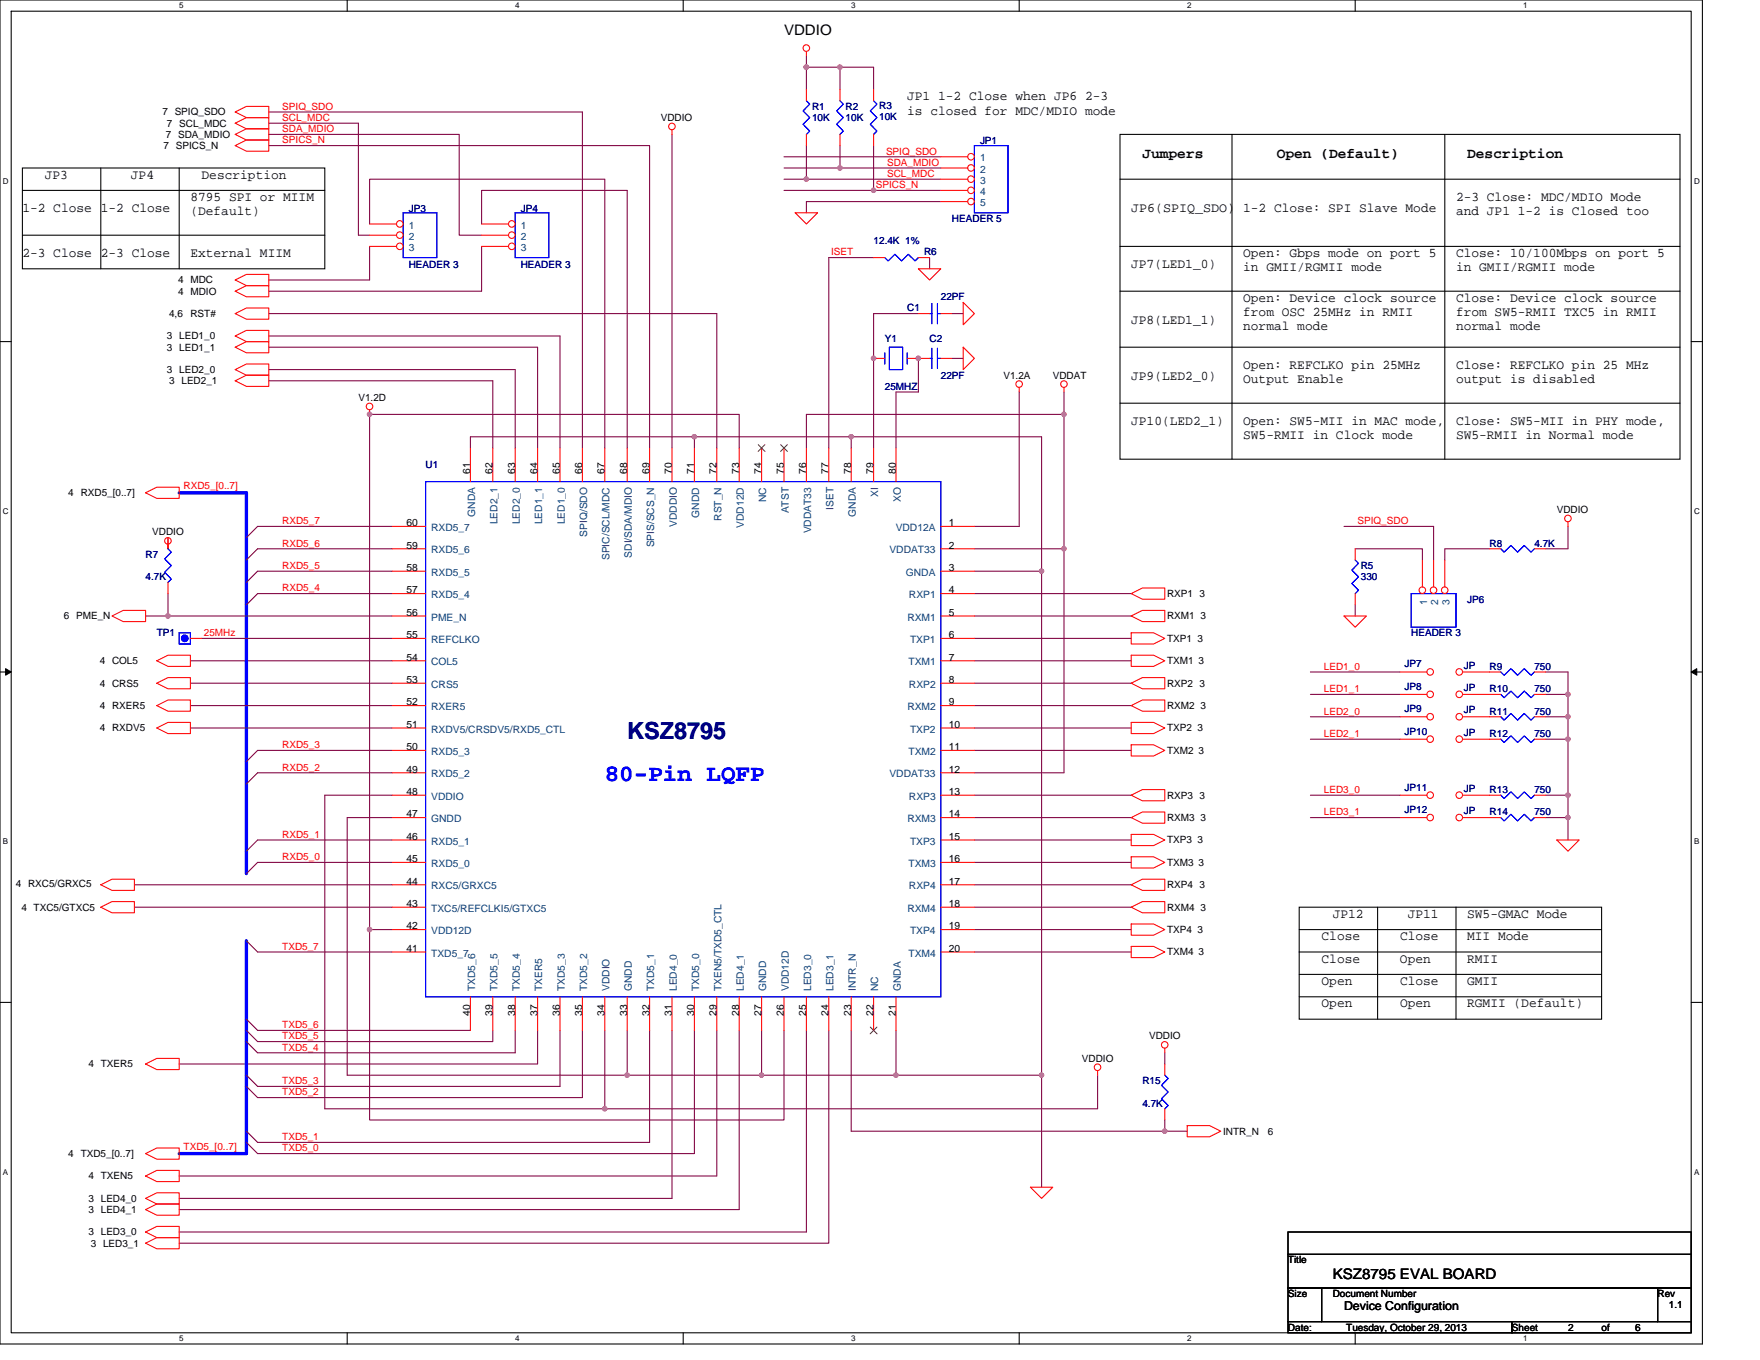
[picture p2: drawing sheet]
<svg xmlns="http://www.w3.org/2000/svg" width="279mm" height="216mm" viewBox="0 0 279 216" stroke-linecap="round" stroke-linejoin="round" font-family="sans-serif">
<path d="M0 0h270.3v213.4h-270.3zM1.8 1.8h266.7v209.8h-266.7z" fill="none" stroke="#000" stroke-width=".17"/>
<g fill="#fff">
<path d="M28.4 .2h.7v1.4h-.7z"/>
<path d="M28.4 211.8h.7v1.4h-.7z"/>
</g>
<path d="M55.1 0v1.8M55.1 211.6v1.8" fill="none" stroke="#000" stroke-width=".17"/>
<g fill="#fff">
<path d="M81.8 .2h.7v1.4h-.7z"/>
<path d="M81.8 211.8h.7v1.4h-.7z"/>
</g>
<path d="M108.5 0v1.8M108.5 211.6v1.8" fill="none" stroke="#000" stroke-width=".17"/>
<g fill="#fff">
<path d="M135.1 .2h.7v1.4h-.7z"/>
<path d="M135.1 211.8h.7v1.4h-.7z"/>
</g>
<path d="M161.8 0v1.8M161.8 211.6v1.8" fill="none" stroke="#000" stroke-width=".17"/>
<g fill="#fff">
<path d="M188.5 .2h.7v1.4h-.7z"/>
<path d="M188.5 211.8h.7v1.4h-.7z"/>
</g>
<path d="M215.1 0v1.8M215.1 211.6v1.8" fill="none" stroke="#000" stroke-width=".17"/>
<g fill="#fff">
<path d="M241.8 .2h.7v1.4h-.7z"/>
<path d="M241.8 211.8h.7v1.4h-.7z"/>
<path d="M.4 28h1v1.4h-1z"/>
<path d="M268.9 28h.9v1.4h-.9z"/>
<path d="M.4 80.5h1v1.4h-1z"/>
<path d="M268.9 80.5h.9v1.4h-.9z"/>
</g>
<path d="M0 54.2h1.8M268.5 54.2h1.8" fill="none" stroke="#000" stroke-width=".17"/>
<g fill="#fff">
<path d="M.4 132.9h.9v1.4h-.9z"/>
<path d="M268.9 132.9h.9v1.4h-.9z"/>
</g>
<path d="M0 106.7h1.8M268.5 106.7h1.8" fill="none" stroke="#000" stroke-width=".17"/>
<path d="M.9 106.2l.9 .5-.9 .5zM268.5 106.7l.9-.5v1z" fill="#000" stroke="#000" stroke-width=".16"/>
<g fill="#fff">
<path d="M.4 185.4h.9v1.4h-.9z"/>
<path d="M268.9 185.4h.9v1.4h-.9z"/>
</g>
<g fill="none" stroke="#000" stroke-width=".17">
<path d="M3.6 37.3h48M3.6 26.7h48v16h-48zM3.6 30.2h48M16 26.7v16M28.4 26.7v16M177.8 21.3h88.9v51.6h-88.9zM177.8 28.4h88.9M177.8 39.1h88.9M195.6 21.3v51.6M229.4 21.3v51.6M177.8 46.2h88.9M177.8 55.1h88.9"/>
<path d="M177.8 64h88.9M0 159.1h1.8M206.2 144h48.1v17.8h-48.1zM206.2 147.6h48.1M206.2 151.1h48.1M206.2 154.7h48.1M206.2 158.2h48.1M218.7 144v17.8M231.1 144v17.8M268.5 159.1h1.8M204.5 195.6h64v3.5h-64zM204.5 199.1h64v5.4h-64z"/>
<path d="M204.5 204.5h5.3v5.3h-5.3zM204.5 209.8h35.5v1.8h-35.5zM209.8 204.5h53.3v5.3h-53.3zM240 209.8h28.5v1.8h-28.5zM263.1 204.5h5.4v5.3h-5.4z"/>
</g>
<g fill="none" stroke="#800040" stroke-width=".17">
<path d="M42.7 17.8h49.8v53.3M42.7 19.6h14.2v17.7h1.8M128 10.7h5.3M128 8.9v1.8M128 10.7v3.5M133.3 10.7h5.4v3.5M133.3 10.7v3.5M42.7 21.3h30.2v16h3.6M42.7 23.1h60.4v48M58.7 35.6v-7.2h37.3v42.7M58.7 39.1v5.3h-16M76.5 39.1v7.1h-33.8"/>
<path d="M76.5 35.6v-5.4h23.1v40.9M106.7 21.3v49.8M124.5 24.9h24.9M124.5 30.2h14.2M124.5 26.7h8.8M124.5 28.4h3.5M128 28.4h21.4M128 23.1v5.3M133.3 26.7h16.1M133.3 23.1v3.6M138.7 23.1v7.1h10.7M149.4 32h-21.4v1.8"/>
<path d="M42.7 49.8h71.1v21.3M42.7 58.7h39.1v12.4M42.7 55.1h42.6v16M42.7 53.3h46.2v17.8M138.7 40.9h-7.1v30.2M145.8 49.8h-7.1v21.3M145.8 56.9v5.3h-3.6v8.9M147.6 40.9v1.8M151.1 56.9h1.8M151.1 49.8h1.8M42.7 60.5h35.5v10.6M110.2 69.3h24.9"/>
<path d="M110.2 71.1v-1.8h-35.5v1.8M117.3 71.1v-5.3h-58.6v81.8h3.5M135.1 71.1v-1.8h30.3v21.4M161.8 62.2v21.4h-7.1M168.9 65.8h-40.9v5.3M168.9 65.8v21.3h-14.2M168.9 62.2v3.6M26.7 85.3v1.8M26.7 94.2v3.6h-3.6M26.7 97.8h35.5M62.2 83.6h-21.3l-1.8 1.7M62.2 87.1h-21.3l-1.8 1.8"/>
<path d="M62.2 90.7h-21.3l-1.8 1.8M62.2 94.2h-21.3l-1.8 1.8M154.7 90.7h10.7M154.7 94.2h24.9M154.7 97.8h24.9M165.4 90.7v80M168.9 87.1v35.6h-14.2M213.4 83.6h14.2v5.3M215.1 96v1.8M215.1 87.1h10.7v1.8M236.5 87.1h-7.1v1.8M248.9 83.6v3.5h-3.5"/>
<path d="M30.2 108.5h32M30.2 104.9h32M30.2 112h32M30.2 115.6h32M32 101.3h30.2M62.2 119.1h-21.3l-1.8 1.8M154.7 108.5h24.9M154.7 112h24.9M154.7 115.6h24.9M154.7 119.1h24.9M154.7 101.3h24.9M154.7 104.9h24.9"/>
<path d="M208 106.7h14.2M208 110.2h14.2M208 113.8h14.2M208 117.3h14.2M245.4 106.7h3.5v3.5M245.4 110.2h3.5M245.4 113.8h3.5M245.4 117.3h3.5M248.9 110.2v3.6M248.9 113.8v3.5M248.9 117.3v12.5M62.2 122.7h-21.3l-1.8 1.8"/>
<path d="M62.2 126.2h-10.6v49.8h44.4M62.2 129.8h-7.1v40.9h44.5M62.2 136.9h-21.3l-1.8 1.8M62.2 133.3h-21.3l-1.8 1.8M154.7 126.2h24.9M154.7 129.8h24.9M154.7 133.3h24.9M154.7 136.9h24.9M208 126.2h14.2M208 129.8h14.2M245.4 126.2h3.5M245.4 129.8h3.5"/>
<path d="M248.9 129.8v3.5M21.3 140.5h40.9M21.3 144h40.9M39.1 149.4l1.8 1.7h21.3M58.7 147.6v30.2h65.8v-14.2M154.7 140.5h24.9M154.7 144h24.9M154.7 147.6h24.9M154.7 151.1h24.9M39.1 163.6l1.8 1.8h37.3v-1.8M39.1 161.8l1.8 1.8h33.8M81.8 163.6v3.5h-40.9l-1.8-1.7"/>
<path d="M85.3 163.6v5.3h-56.9M88.9 163.6v8.9h-48l-1.8-1.8M92.5 163.6v10.6h-51.6l-1.8-1.7M96 163.6v12.4h78.2v-5.3M99.6 163.6v7.1M103.1 163.6v17.8h-62.2l-1.8-1.8M106.7 163.6v26.6h-78.3M110.2 163.6v19.5h-69.3l-1.8-1.7M113.8 163.6v23.1h-85.4M117.3 163.6v28.4h-88.9M120.9 163.6v7.1h-21.3M128 163.6v32h-99.6"/>
<path d="M131.6 163.6v33.8h-103.2M135.1 163.6v16h49.8M142.2 163.6v7.1h-21.3M142.2 170.7h23.2M165.4 170.7v17.8M184.9 167.1v1.8M184.9 177.8v1.8M184.9 179.6h3.6"/>
</g>
<g fill="#f0f" stroke="#f0f" stroke-width=".17">
<circle cx="142.2" cy="170.7" r=".35"/>
<circle cx="168.9" cy="87.1" r=".35"/>
<circle cx="165.3" cy="170.7" r=".35"/>
<circle cx="165.3" cy="90.7" r=".35"/>
<circle cx="138.7" cy="56.9" r=".35"/>
<circle cx="145.8" cy="56.9" r=".35"/>
<circle cx="248.9" cy="110.2" r=".35"/>
<circle cx="184.9" cy="179.6" r=".35"/>
<circle cx="26.7" cy="97.8" r=".35"/>
<circle cx="96" cy="176" r=".35"/>
<circle cx="168.9" cy="65.8" r=".35"/>
<circle cx="58.7" cy="147.6" r=".35"/>
<circle cx="58.7" cy="65.8" r=".35"/>
<circle cx="120.9" cy="170.7" r=".35"/>
<circle cx="99.6" cy="170.7" r=".35"/>
<circle cx="135.1" cy="69.3" r=".35"/>
<circle cx="110.2" cy="69.3" r=".35"/>
<circle cx="248.9" cy="113.8" r=".35"/>
<circle cx="248.9" cy="129.8" r=".35"/>
<circle cx="248.9" cy="117.3" r=".35"/>
<circle cx="248.9" cy="126.2" r=".35"/>
<circle cx="128" cy="28.4" r=".35"/>
<circle cx="138.7" cy="30.2" r=".35"/>
<circle cx="133.3" cy="10.7" r=".35"/>
<circle cx="128" cy="10.7" r=".35"/>
<circle cx="133.3" cy="26.7" r=".35"/>
</g>
<path d="M28.4 78.2h10.7v60.5M39.1 149.4v33.7h-10.7" fill="none" stroke="#00f" stroke-width=".53"/>
<g fill="none" stroke="#f00" stroke-width=".17">
<path d="M37.3 19.6l1.8-.9h3.6v1.7h-3.6zM37.3 17.8l1.8-.9h3.6v1.8h-3.6zM128 8.2v.7M37.3 21.3l1.8-.9h3.6v1.8h-3.6zM37.3 23.1l1.8-.9h3.6v1.8h-3.6zM106.7 20.6v.7M126.2 33.8h3.6l-1.8 1.8zM37.3 46.2l1.8-.9h3.6v1.8h-3.6zM37.3 44.4l1.8-.8h3.6v1.7h-3.6zM37.3 49.8l1.8-.9h3.6v1.8h-3.6zM37.3 55.1l1.8-.9h3.6v1.8h-3.6zM37.3 53.3l1.8-.8h3.6v1.7h-3.6z"/>
<path d="M37.3 58.7l1.8-.9h3.6v1.8h-3.6zM145.8 42.7h3.6l-1.8 1.7zM145.8 56.9h1.8M149.4 56.9h1.7M152.9 48l1.8 1.8-1.8 1.8zM152.9 55.1l1.8 1.8-1.8 1.8zM23.1 78.2l1.8-.9h3.5v1.8h-3.5zM37.3 60.5l1.8-.9h3.6v1.7h-3.6zM58.7 65.1v.7M161.8 61.5v.7M168.9 61.5v.7M17.8 97.8l1.8-.9h3.5v1.8h-3.5z"/>
<path d="M26.7 86.4v.7M179.6 94.2l1.8-.9h3.5v1.8h-3.5zM179.6 97.8l1.8-.9h3.5v1.8h-3.5zM213.4 97.8h3.5l-1.8 1.8zM215.1 87.1v1.8M215.1 94.2v1.8M248.9 82.8v.8M24.9 112l1.8-.9h3.5v1.8h-3.5zM24.9 115.6l1.8-.9h3.5v1.8h-3.5zM24.9 104.9l1.8-.9h3.5v1.8h-3.5zM24.9 108.5l1.8-.9h3.5v1.7h-3.5zM179.6 100.5h3.5l1.8 .8-1.8 .9h-3.5z"/>
<path d="M179.6 104h3.5l1.8 .9-1.8 .9h-3.5zM179.6 114.7h3.5l1.8 .9-1.8 .9h-3.5zM179.6 118.2h3.5l1.8 .9-1.8 .9h-3.5zM179.6 108.5l1.8-.9h3.5v1.7h-3.5zM179.6 112l1.8-.9h3.5v1.8h-3.5zM236.5 110.2h1.8M236.5 106.7h1.8M243.6 110.2h1.8M243.6 106.7h1.8M179.6 136h3.5l1.8 .9-1.8 .9h-3.5zM179.6 132.5h3.5l1.8 .9-1.8 .8h-3.5zM179.6 126.2l1.8-.9h3.5v1.8h-3.5z"/>
<path d="M179.6 129.8l1.8-.9h3.5v1.8h-3.5zM247.1 133.3h3.6l-1.8 1.8zM16 144l1.8-.9h3.5v1.8h-3.5zM16 140.5l1.8-.9h3.5v1.8h-3.5zM179.6 146.7h3.5l1.8 .9-1.8 .9h-3.5zM179.6 150.2h3.5l1.8 .9-1.8 .9h-3.5zM179.6 140.5l1.8-.9h3.5v1.8h-3.5zM179.6 144l1.8-.9h3.5v1.8h-3.5zM23.1 168.9l1.8-.9h3.5v1.8h-3.5zM174.2 170v.7M184.9 166.4v.7M188.5 178.7h3.5l1.8 .9-1.8 .9h-3.5z"/>
<path d="M23.1 183.1l1.8-.9h3.5v1.8h-3.5zM23.1 197.4l1.8-.9h3.5v1.7h-3.5zM23.1 190.2l1.8-.8h3.5v1.7h-3.5zM23.1 192l1.8-.9h3.5v1.8h-3.5zM23.1 186.7l1.8-.9h3.5v1.8h-3.5zM23.1 195.6l1.8-.9h3.5v1.8h-3.5zM163.6 188.5h3.5l-1.7 1.7z"/>
<circle cx="128" cy="7.6" r=".52"/>
<circle cx="106.7" cy="20.1" r=".52"/>
<circle cx="58.7" cy="64.5" r=".52"/>
<circle cx="161.8" cy="61" r=".52"/>
<circle cx="168.9" cy="61" r=".52"/>
<circle cx="26.7" cy="85.9" r=".52"/>
<circle cx="248.9" cy="82.3" r=".52"/>
<circle cx="174.2" cy="169.4" r=".52"/>
<circle cx="184.9" cy="165.9" r=".52"/>
</g>
<path d="M147.6 56.9h.3M147.9 55.3v3.2M148.8 55.3v3.2M148.8 56.9h.6M215.1 88.9l.6 .5-1.1 1.1 1.1 1.1-1.1 1 1.1 1.1-.6 .5M224 94.2h7.1v5.4h-7.1zM238.3 110.2l.5 .6 1.1-1.1 1 1.1 1.1-1.1 1.1 1.1 .5-.6M238.3 106.7l.5 .5 1.1-1 1 1 1.1-1 1.1 1 .5-.5" fill="none" stroke="#00f" stroke-width=".17"/>
<circle cx="225.8" cy="93.7" r=".52" fill="#fff" stroke="#f00" stroke-width=".17"/>
<path d="M225.8 88.9v4.3" fill="none" stroke="#f00" stroke-width=".17"/>
<circle cx="227.6" cy="93.7" r=".52" fill="#fff" stroke="#f00" stroke-width=".17"/>
<path d="M227.6 88.9v4.3" fill="none" stroke="#f00" stroke-width=".17"/>
<circle cx="229.3" cy="93.7" r=".52" fill="#fff" stroke="#f00" stroke-width=".17"/>
<path d="M229.4 88.9v4.3" fill="none" stroke="#f00" stroke-width=".17"/>
<circle cx="231.7" cy="129.8" r=".52" fill="#fff" stroke="#f00" stroke-width=".17"/>
<path d="M232.2 129.8h4.3" fill="none" stroke="#f00" stroke-width=".17"/>
<circle cx="227" cy="129.8" r=".52" fill="#fff" stroke="#f00" stroke-width=".17"/>
<path d="M222.2 129.8h4.3" fill="none" stroke="#f00" stroke-width=".17"/>
<path d="M64 33.8h5.3v7.1h-5.3z" fill="none" stroke="#00f" stroke-width=".17"/>
<circle cx="63.5" cy="35.5" r=".52" fill="#fff" stroke="#f00" stroke-width=".17"/>
<path d="M58.7 35.6h4.2" fill="none" stroke="#f00" stroke-width=".17"/>
<circle cx="63.5" cy="37.3" r=".52" fill="#fff" stroke="#f00" stroke-width=".17"/>
<path d="M58.7 37.3h4.2" fill="none" stroke="#f00" stroke-width=".17"/>
<circle cx="63.5" cy="39.1" r=".52" fill="#fff" stroke="#f00" stroke-width=".17"/>
<path d="M58.7 39.1h4.2" fill="none" stroke="#f00" stroke-width=".17"/>
<path d="M81.8 33.8h5.3v7.1h-5.3z" fill="none" stroke="#00f" stroke-width=".17"/>
<circle cx="81.2" cy="35.5" r=".52" fill="#fff" stroke="#f00" stroke-width=".17"/>
<path d="M76.5 35.6h4.2" fill="none" stroke="#f00" stroke-width=".17"/>
<circle cx="81.2" cy="37.3" r=".52" fill="#fff" stroke="#f00" stroke-width=".17"/>
<path d="M76.5 37.3h4.2" fill="none" stroke="#f00" stroke-width=".17"/>
<circle cx="81.2" cy="39.1" r=".52" fill="#fff" stroke="#f00" stroke-width=".17"/>
<path d="M128 14.2v1.8M76.5 39.1h4.2M128 21.3v1.8M236.5 117.3h1.8M243.6 117.3h1.8" fill="none" stroke="#f00" stroke-width=".17"/>
<path d="M128 16l.5 .5-1 1.1 1 1.1-1 1 1 1.1-.5 .5M238.3 117.3l.5 .6 1.1-1.1 1 1.1 1.1-1.1 1.1 1.1 .5-.6" fill="none" stroke="#00f" stroke-width=".17"/>
<circle cx="231.7" cy="117.3" r=".52" fill="#fff" stroke="#f00" stroke-width=".17"/>
<path d="M232.2 117.3h4.3" fill="none" stroke="#f00" stroke-width=".17"/>
<circle cx="227" cy="117.3" r=".52" fill="#fff" stroke="#f00" stroke-width=".17"/>
<path d="M138.7 56.9h1.8M144 56.9h1.8M145.8 49.8h1.8M149.4 49.8h1.7M30.2 101.3h1.8M222.2 117.3h4.3M236.5 129.8h1.8M243.6 129.8h1.8" fill="none" stroke="#f00" stroke-width=".17"/>
<path d="M154.7 23.1h5.3v10.7h-5.3zM140.5 56v1.8M141.2 55.1h2.1v3.6h-2.1zM144 56v1.8M147.6 49.8h.3M147.9 48.2v3.2M148.8 48.2v3.2M148.8 49.8h.6M28.4 100.5h1.8v1.7h-1.8zM238.3 129.8l.5 .5 1.1-1 1 1 1.1-1 1.1 1 .5-.5" fill="none" stroke="#00f" stroke-width=".17"/>
<circle cx="29.3" cy="101.3" r=".52" fill="#00f" stroke="#00f" stroke-width=".17"/>
<circle cx="154.1" cy="24.9" r=".52" fill="#fff" stroke="#f00" stroke-width=".17"/>
<path d="M149.4 24.9h4.2" fill="none" stroke="#f00" stroke-width=".17"/>
<circle cx="154.1" cy="26.7" r=".52" fill="#fff" stroke="#f00" stroke-width=".17"/>
<path d="M149.4 26.7h4.2" fill="none" stroke="#f00" stroke-width=".17"/>
<circle cx="154.1" cy="28.4" r=".52" fill="#fff" stroke="#f00" stroke-width=".17"/>
<path d="M149.4 28.4h4.2" fill="none" stroke="#f00" stroke-width=".17"/>
<circle cx="154.1" cy="30.2" r=".52" fill="#fff" stroke="#f00" stroke-width=".17"/>
<path d="M149.4 30.2h4.2" fill="none" stroke="#f00" stroke-width=".17"/>
<circle cx="154.1" cy="32" r=".52" fill="#fff" stroke="#f00" stroke-width=".17"/>
<path d="M149.4 32h4.2M138.7 40.9h1.8M145.8 40.9h1.8" fill="none" stroke="#f00" stroke-width=".17"/>
<path d="M140.5 40.9l.5 .5 1.1-1 1 1 1.1-1 1.1 1 .5-.5" fill="none" stroke="#00f" stroke-width=".17"/>
<circle cx="231.7" cy="110.2" r=".52" fill="#fff" stroke="#f00" stroke-width=".17"/>
<path d="M232.2 110.2h4.3" fill="none" stroke="#f00" stroke-width=".17"/>
<circle cx="227" cy="110.2" r=".52" fill="#fff" stroke="#f00" stroke-width=".17"/>
<path d="M26.7 85.3v1.8M26.7 92.5v1.7M222.2 110.2h4.3" fill="none" stroke="#f00" stroke-width=".17"/>
<path d="M26.7 87.1l.5 .6-1.1 1 1.1 1.1-1.1 1 1.1 1.1-.5 .6" fill="none" stroke="#00f" stroke-width=".17"/>
<circle cx="231.7" cy="113.8" r=".52" fill="#fff" stroke="#f00" stroke-width=".17"/>
<path d="M232.2 113.8h4.3" fill="none" stroke="#f00" stroke-width=".17"/>
<circle cx="227" cy="113.8" r=".52" fill="#fff" stroke="#f00" stroke-width=".17"/>
<path d="M133.3 14.2v1.8M133.3 21.3v1.8M222.2 113.8h4.3M184.9 168.9v1.8M184.9 176v1.8" fill="none" stroke="#f00" stroke-width=".17"/>
<path d="M133.3 16l.6 .5-1.1 1.1 1.1 1.1-1.1 1 1.1 1.1-.6 .5M184.9 170.7l.5 .5-1 1.1 1 1.1-1 1 1 1.1-.5 .5" fill="none" stroke="#00f" stroke-width=".17"/>
<circle cx="231.7" cy="126.2" r=".52" fill="#fff" stroke="#f00" stroke-width=".17"/>
<path d="M232.2 126.2h4.3" fill="none" stroke="#f00" stroke-width=".17"/>
<circle cx="227" cy="126.2" r=".52" fill="#fff" stroke="#f00" stroke-width=".17"/>
<g fill="none" stroke="#f00" stroke-width=".17">
<path d="M138.7 14.2v1.8M138.7 21.3v1.8M74.7 71.1v5.4M78.2 71.1v5.4M81.8 71.1v5.4M85.3 71.1v5.4M88.9 71.1v5.4M92.5 71.1v5.4M96 71.1v5.4M99.6 71.1v5.4M103.1 71.1v5.4M106.7 71.1v5.4"/>
<path d="M110.2 71.1v5.4M113.8 71.1v5.4M117.3 71.1v5.4M120.9 71.1v5.4M124.5 71.1v5.4M128 71.1v5.4M131.6 71.1v5.4M135.1 71.1v5.4M138.7 71.1v5.4M142.2 71.1v5.4M62.2 83.6h5.4M62.2 87.1h5.4"/>
<path d="M62.2 90.7h5.4M62.2 94.2h5.4M62.2 97.8h5.4M149.4 83.6h5.3M149.4 87.1h5.3M149.4 90.7h5.3M149.4 94.2h5.3M149.4 97.8h5.3M236.5 87.1h1.8M243.6 87.1h1.8M62.2 101.3h5.4M62.2 104.9h5.4"/>
<path d="M62.2 108.5h5.4M62.2 112h5.4M62.2 115.6h5.4M62.2 119.1h5.4M149.4 101.3h5.3M149.4 104.9h5.3M149.4 108.5h5.3M149.4 112h5.3M149.4 115.6h5.3M149.4 119.1h5.3M236.5 113.8h1.8M243.6 113.8h1.8"/>
<path d="M62.2 126.2h5.4M62.2 122.7h5.4M62.2 129.8h5.4M62.2 133.3h5.4M62.2 136.9h5.4M149.4 126.2h5.3M149.4 122.7h5.3M149.4 129.8h5.3M149.4 133.3h5.3M149.4 136.9h5.3M222.2 126.2h4.3M236.5 126.2h1.8"/>
<path d="M243.6 126.2h1.8M62.2 140.5h5.4M62.2 144h5.4M62.2 147.6h5.4M62.2 151.1h5.4M74.7 158.2v5.4M78.2 158.2v5.4M81.8 158.2v5.4M85.3 158.2v5.4M88.9 158.2v5.4M92.5 158.2v5.4M96 158.2v5.4"/>
<path d="M99.6 158.2v5.4M103.1 158.2v5.4M106.7 158.2v5.4M110.2 158.2v5.4M113.8 158.2v5.4M117.3 158.2v5.4M120.9 158.2v5.4M124.5 158.2v5.4M128 158.2v5.4M131.6 158.2v5.4M135.1 158.2v5.4M138.7 158.2v5.4"/>
<path d="M142.2 158.2v5.4M149.4 140.5h5.3M149.4 144h5.3M149.4 147.6h5.3M149.4 151.1h5.3"/>
</g>
<path d="M138.7 16l.5 .5-1 1.1 1 1.1-1 1 1 1.1-.5 .5M67.6 76.5h81.8v81.7h-81.8zM238.3 87.1l.5 .6 1.1-1.1 1 1.1 1.1-1.1 1.1 1.1 .5-.6M238.3 113.8l.5 .5 1.1-1 1 1 1.1-1 1.1 1 .5-.5M238.3 126.2l.5 .6 1.1-1.1 1 1.1 1.1-1.1 1.1 1.1 .5-.6" fill="none" stroke="#00f" stroke-width=".17"/>
<path d="M120.4 70.6l1.1 1.1M121.4 70.6l-1 1.1M123.9 70.6l1.1 1.1M125 70.6l-1.1 1.1M138.2 163l1 1.1M139.2 163l-1.1 1.1" fill="none" stroke="#804000" stroke-width=".16"/>
<circle cx="231.7" cy="106.7" r=".52" fill="#fff" stroke="#f00" stroke-width=".17"/>
<path d="M232.2 106.7h4.3" fill="none" stroke="#f00" stroke-width=".17"/>
<circle cx="227" cy="106.7" r=".52" fill="#fff" stroke="#f00" stroke-width=".17"/>
<path d="M222.2 106.7h4.3" fill="none" stroke="#f00" stroke-width=".17"/>
<g fill="#f0f" stroke="#f0f" stroke-width=".17">
<circle cx="142.2" cy="170.7" r=".35"/>
<circle cx="168.9" cy="87.1" r=".35"/>
<circle cx="165.3" cy="170.7" r=".35"/>
<circle cx="165.3" cy="90.7" r=".35"/>
<circle cx="138.7" cy="56.9" r=".35"/>
<circle cx="145.8" cy="56.9" r=".35"/>
<circle cx="248.9" cy="110.2" r=".35"/>
<circle cx="184.9" cy="179.6" r=".35"/>
<circle cx="26.7" cy="97.8" r=".35"/>
<circle cx="96" cy="176" r=".35"/>
<circle cx="168.9" cy="65.8" r=".35"/>
<circle cx="58.7" cy="147.6" r=".35"/>
<circle cx="58.7" cy="65.8" r=".35"/>
<circle cx="120.9" cy="170.7" r=".35"/>
<circle cx="99.6" cy="170.7" r=".35"/>
<circle cx="135.1" cy="69.3" r=".35"/>
<circle cx="110.2" cy="69.3" r=".35"/>
<circle cx="248.9" cy="113.8" r=".35"/>
<circle cx="248.9" cy="129.8" r=".35"/>
<circle cx="248.9" cy="117.3" r=".35"/>
<circle cx="248.9" cy="126.2" r=".35"/>
<circle cx="128" cy="28.4" r=".35"/>
<circle cx="138.7" cy="30.2" r=".35"/>
<circle cx="133.3" cy="10.7" r=".35"/>
<circle cx="128" cy="10.7" r=".35"/>
<circle cx="133.3" cy="26.7" r=".35"/>
</g>
<text font-size="3.7" fill="#000080" x="99.6" y="117.3">KSZ8795</text>
<text font-size="3.7" fill="#00f" x="96" y="124">80-Pin LQFP</text>
<g font-size="2.3">
<text x="124.5" y="5.6">VDDIO</text>
<text x="181.4" y="25">Jumpers</text>
<text x="202.7" y="25">Open (Default)</text>
<text x="232.9" y="25">Description</text>
<text x="211.6" y="203">KSZ8795 EVAL BOARD</text>
</g>
<g font-size="2.1">
<text x="144" y="15.9">JP1 1-2 Close when JP6 2-3</text>
<text x="144" y="18.2">is closed for MDC/MDIO mode</text>
<text x="7.1" y="28.4">JP3</text>
<text x="20.8" y="28.4">JP4</text>
<text x="32" y="28.4">Description</text>
<text x="3.6" y="33.7">1-2 Close 1-2 Close</text>
<text x="30.2" y="31.9">8795 SPI or MIIM</text>
<text x="30.2" y="34.2">(Default)</text>
<text x="179.6" y="33.7">JP6(SPIQ_SDO)</text>
<text x="197.4" y="33.7">1-2 Close: SPI Slave Mode</text>
<text x="231.1" y="31.9">2-3 Close: MDC/MDIO Mode</text>
<text x="231.1" y="34.2">and JP1 1-2 is Closed too</text>
<text x="3.6" y="40.8">2-3 Close</text>
<text x="16" y="40.8">2-3 Close</text>
<text x="30.2" y="40.8">External MIIM</text>
<text x="197.4" y="40.8">Open: Gbps mode on port 5</text>
<text x="231.1" y="40.8">Close: 10/100Mbps on port 5</text>
<text x="179.6" y="42.6">JP7(LED1_0)</text>
<text x="197.4" y="43.1">in GMII/RGMII mode</text>
<text x="197.4" y="47.9">Open: Device clock source</text>
<text x="231.1" y="43.1">in GMII/RGMII mode</text>
<text x="231.1" y="47.9">Close: Device clock source</text>
<text x="179.6" y="51.5">JP8(LED1_1)</text>
<text x="197.4" y="50.2">from OSC 25MHz in RMII</text>
<text x="197.4" y="52.5">normal mode</text>
<text x="231.1" y="50.2">from SW5-RMII TXC5 in RMII</text>
<text x="231.1" y="52.5">normal mode</text>
<text x="197.4" y="58.6">Open: REFCLKO pin 25MHz</text>
<text x="231.1" y="58.6">Close: REFCLKO pin 25 MHz</text>
<text x="179.6" y="60.4">JP9(LED2_0)</text>
<text x="197.4" y="60.9">Output Enable</text>
<text x="231.1" y="60.9">output is disabled</text>
<text x="179.6" y="67.5">JP10(LED2_1)</text>
<text x="197.4" y="67.5">Open: SW5-MII in MAC mode,</text>
<text x="197.4" y="69.7">SW5-RMII in Clock mode</text>
<text x="231.1" y="67.5">Close: SW5-MII in PHY mode,</text>
<text x="231.1" y="69.7">SW5-RMII in Normal mode</text>
<text x="209.8" y="149.3">Close</text>
<text x="211.6" y="145.7">JP12</text>
<text x="222.2" y="149.3">Close</text>
<text x="223.5" y="145.7">JP11</text>
<text x="232.9" y="145.7">SW5-GMAC Mode</text>
<text x="232.9" y="149.3">MII Mode</text>
<text x="209.8" y="152.8">Close</text>
<text x="222.2" y="152.8">Open</text>
<text x="232.9" y="152.8">RMII</text>
<text x="209.8" y="159.9">Open</text>
<text x="209.8" y="156.4">Open</text>
<text x="222.2" y="159.9">Open</text>
<text x="222.2" y="156.4">Close</text>
<text x="232.9" y="159.9">RGMII (Default)</text>
<text x="232.9" y="156.4">GMII</text>
</g>
<text font-size="1.9" x="213.4" y="208">Device Configuration</text>
<g font-size="1.6" fill="#f00">
<text x="44.8" y="17.4">SPIQ_SDO</text>
<text x="44.8" y="22.8">SPICS_N</text>
<text x="44.8" y="19.2">SCL_MDC</text>
<text x="44.8" y="21">SDA_MDIO</text>
<text x="139" y="29.9">SPICS_N</text>
<text x="140.7" y="24.5">SPIQ_SDO</text>
<text x="140.8" y="28.1">SCL_MDC</text>
<text x="140.8" y="26.3">SDA_MDIO</text>
<text x="131.9" y="40.5">ISET</text>
<text x="29.1" y="77.7">RXD5_[0..7]</text>
<text x="44.8" y="83.2">RXD5_7</text>
<text x="215.5" y="83.2">SPIQ_SDO</text>
<text x="44.8" y="86.8">RXD5_6</text>
<text x="44.8" y="90.3">RXD5_5</text>
<text x="44.8" y="93.9">RXD5_4</text>
<text x="32.4" y="101">25MHz</text>
<text x="210.2" y="106.3">LED1_0</text>
<text x="210.2" y="109.9">LED1_1</text>
<text x="210.2" y="113.4">LED2_0</text>
<text x="44.8" y="118.8">RXD5_3</text>
<text x="210.2" y="117">LED2_1</text>
<text x="44.8" y="122.3">RXD5_2</text>
<text x="210.2" y="125.9">LED3_0</text>
<text x="210.2" y="129.4">LED3_1</text>
<text x="44.8" y="136.5">RXD5_0</text>
<text x="44.8" y="133">RXD5_1</text>
<text x="44.8" y="150.8">TXD5_7</text>
<text x="44.8" y="166.8">TXD5_4</text>
<text x="44.8" y="165">TXD5_5</text>
<text x="44.8" y="163.2">TXD5_6</text>
<text x="44.8" y="173.9">TXD5_2</text>
<text x="44.8" y="172.1">TXD5_3</text>
<text x="29.1" y="182.6">TXD5_[0..7]</text>
<text x="44.8" y="181">TXD5_1</text>
<text x="44.8" y="182.8">TXD5_0</text>
</g>
<g font-size="1.6" fill="#000080">
<text x="128.9" y="17.4">R1</text>
<text x="134.2" y="17.4">R2</text>
<text x="139.6" y="17.3">R3</text>
<text x="128.9" y="19.2">10K</text>
<text x="134.2" y="19.2">10K</text>
<text x="139.6" y="19">10K</text>
<text x="155.6" y="22.9">JP1</text>
<text x="64.9" y="33.6">JP3</text>
<text x="82.7" y="33.6">JP4</text>
<text x="151.1" y="35.2">HEADER 5</text>
<text x="138.7" y="38.8">12.4K 1%</text>
<text x="146.7" y="40.5">R6</text>
<text x="64.9" y="42.5">HEADER 3</text>
<text x="82.7" y="42.5">HEADER 3</text>
<text x="149.4" y="47.6">22PF</text>
<text x="144" y="49.4">C1</text>
<text x="140.5" y="54.2">Y1</text>
<text x="147.6" y="54.2">C2</text>
<text x="140.5" y="61.9">25MHZ</text>
<text x="149.4" y="60.1">22PF</text>
<text x="67.6" y="74.3">U1</text>
<text x="23.1" y="88.5">R7</text>
<text x="236.5" y="86.8">R8</text>
<text x="243.6" y="86.8">4.7K</text>
<text x="23.1" y="92.1">4.7K</text>
<text x="216" y="90.3">R5</text>
<text x="216" y="92.1">330</text>
<text x="232.9" y="95.7">JP6</text>
<text x="24.9" y="101">TP1</text>
<text x="224" y="101">HEADER 3</text>
<text x="223" y="106">JP7</text>
<text x="232.4" y="106.2">JP</text>
<text x="236.5" y="106.3">R9</text>
<text x="243.6" y="106.3">750</text>
<text x="223" y="109.5">JP8</text>
<text x="223" y="113.1">JP9</text>
<text x="232.4" y="109.7">JP</text>
<text x="232.4" y="113.3">JP</text>
<text x="236.5" y="109.9">R10</text>
<text x="236.5" y="113.4">R11</text>
<text x="243.6" y="109.9">750</text>
<text x="243.6" y="113.4">750</text>
<text x="223" y="116.6">JP10</text>
<text x="232.4" y="116.8">JP</text>
<text x="236.5" y="117">R12</text>
<text x="243.6" y="117">750</text>
<text x="223" y="125.5">JP11</text>
<text x="232.4" y="125.7">JP</text>
<text x="236.5" y="125.9">R13</text>
<text x="243.6" y="125.9">750</text>
<text x="223" y="129.1">JP12</text>
<text x="232.4" y="129.3">JP</text>
<text x="236.5" y="129.4">R14</text>
<text x="243.6" y="129.4">750</text>
<text x="181.4" y="172.1">R15</text>
<text x="181.4" y="175.7">4.7K</text>
</g>
<g font-size="1.6">
<text x="25.8" y="18.3">7 SPIQ_SDO</text>
<text x="26" y="23.6">7 SPICS_N</text>
<text x="26.3" y="21.9">7 SDA_MDIO</text>
<text x="26.5" y="20.1">7 SCL_MDC</text>
<text x="104.9" y="19.2">VDDIO</text>
<text x="28.3" y="46.8">4 MDIO</text>
<text x="28.3" y="45">4 MDC</text>
<text x="26.5" y="53.9">3 LED1_0</text>
<text x="26.8" y="50.3">4,6</text>
<text x="30.2" y="50.3">RST#</text>
<text x="26.5" y="55.6">3 LED1_1</text>
<text x="26.5" y="59.2">3 LED2_0</text>
<text x="26.8" y="61">3 LED2_1</text>
<text x="56.9" y="63.6">V1.2D</text>
<text x="159.3" y="60.1">V1.2A</text>
<text x="167.1" y="60.1">VDDAT</text>
<text x="74.7" y="75.2" transform="rotate(-90 74.7 75.2)">61</text>
<text x="78.2" y="75.2" transform="rotate(-90 78.2 75.2)">62</text>
<text x="81.8" y="75.2" transform="rotate(-90 81.8 75.2)">63</text>
<text x="85.3" y="75.2" transform="rotate(-90 85.3 75.2)">64</text>
<text x="88.9" y="75.2" transform="rotate(-90 88.9 75.2)">65</text>
<text x="92.4" y="75.2" transform="rotate(-90 92.4 75.2)">66</text>
<text x="96" y="75.2" transform="rotate(-90 96 75.2)">67</text>
<text x="99.5" y="75.2" transform="rotate(-90 99.5 75.2)">68</text>
<text x="103.1" y="75.2" transform="rotate(-90 103.1 75.2)">69</text>
<text x="106.7" y="75.2" transform="rotate(-90 106.7 75.2)">70</text>
<text x="110.2" y="75.2" transform="rotate(-90 110.2 75.2)">71</text>
<text x="113.8" y="75.2" transform="rotate(-90 113.8 75.2)">72</text>
<text x="117.3" y="75.2" transform="rotate(-90 117.3 75.2)">73</text>
<text x="120.9" y="75.2" transform="rotate(-90 120.9 75.2)">74</text>
<text x="124.4" y="75.2" transform="rotate(-90 124.4 75.2)">75</text>
<text x="128" y="75.2" transform="rotate(-90 128 75.2)">76</text>
<text x="131.6" y="75.2" transform="rotate(-90 131.6 75.2)">77</text>
<text x="135.1" y="75.2" transform="rotate(-90 135.1 75.2)">78</text>
<text x="138.7" y="75.2" transform="rotate(-90 138.7 75.2)">79</text>
<text x="142.2" y="75.2" transform="rotate(-90 142.2 75.2)">80</text>
<text x="10.8" y="78.8">4 RXD5_[0..7]</text>
<text x="64.5" y="83.5">60</text>
<text x="150.6" y="83.5">1</text>
<text x="247.1" y="81.4">VDDIO</text>
<text x="24.2" y="85">VDDIO</text>
<text x="64.5" y="87.1">59</text>
<text x="150.6" y="87.1">2</text>
<text x="64.5" y="94.2">57</text>
<text x="64.5" y="90.7">58</text>
<text x="150.6" y="90.7">3</text>
<text x="150.6" y="94.2">4</text>
<text x="185.3" y="94.8">RXP1 3</text>
<text x="10.1" y="98.3">6 PME_N</text>
<text x="64.5" y="101.3">55</text>
<text x="64.5" y="97.8">56</text>
<text x="150.6" y="101.3">6</text>
<text x="150.6" y="97.8">5</text>
<text x="185.3" y="101.9">TXP1 3</text>
<text x="185.3" y="98.3">RXM1 3</text>
<text x="15.8" y="105.4">4 COL5</text>
<text x="64.5" y="104.9">54</text>
<text x="150.6" y="104.9">7</text>
<text x="185.3" y="105.4">TXM1 3</text>
<text x="15.8" y="112.5">4 RXER5</text>
<text x="15.8" y="109">4 CRS5</text>
<text x="64.5" y="112">52</text>
<text x="64.5" y="108.4">53</text>
<text x="150.6" y="108.4">8</text>
<text x="150.6" y="112">9</text>
<text x="185.3" y="109">RXP2 3</text>
<text x="185.3" y="112.5">RXM2 3</text>
<text x="15.8" y="116.1">4 RXDV5</text>
<text x="64.5" y="119.1">50</text>
<text x="64.5" y="115.5">51</text>
<text x="150.6" y="115.5">10</text>
<text x="150.6" y="119.1">11</text>
<text x="185.3" y="116.1">TXP2 3</text>
<text x="185.3" y="119.7">TXM2 3</text>
<text x="64.5" y="122.7">49</text>
<text x="150.6" y="122.7">12</text>
<text x="64.5" y="129.8">47</text>
<text x="64.5" y="126.2">48</text>
<text x="150.6" y="126.2">13</text>
<text x="150.6" y="129.8">14</text>
<text x="185.3" y="126.8">RXP3 3</text>
<text x="185.3" y="130.3">RXM3 3</text>
<text x="64.5" y="136.9">45</text>
<text x="64.5" y="133.3">46</text>
<text x="150.6" y="133.3">15</text>
<text x="150.6" y="136.9">16</text>
<text x="185.3" y="137.4">TXM3 3</text>
<text x="185.3" y="133.9">TXP3 3</text>
<text x="2.5" y="140.8">4 RXC5/GRXC5</text>
<text x="64.5" y="144">43</text>
<text x="64.5" y="140.4">44</text>
<text x="150.6" y="140.4">17</text>
<text x="150.6" y="144">18</text>
<text x="185.3" y="141">RXP4 3</text>
<text x="3.4" y="144.5">4 TXC5/GTXC5</text>
<text x="64.5" y="147.6">42</text>
<text x="150.6" y="147.6">19</text>
<text x="185.3" y="148.1">TXP4 3</text>
<text x="185.3" y="144.5">RXM4 3</text>
<text x="64.5" y="151.1">41</text>
<text x="150.6" y="151.1">20</text>
<text x="185.3" y="151.7">TXM4 3</text>
<text x="74.7" y="161.3" transform="rotate(-90 74.7 161.3)">40</text>
<text x="78.2" y="161.3" transform="rotate(-90 78.2 161.3)">39</text>
<text x="81.8" y="161.3" transform="rotate(-90 81.8 161.3)">38</text>
<text x="85.3" y="161.3" transform="rotate(-90 85.3 161.3)">37</text>
<text x="88.9" y="161.3" transform="rotate(-90 88.9 161.3)">36</text>
<text x="92.4" y="161.3" transform="rotate(-90 92.4 161.3)">35</text>
<text x="96" y="161.3" transform="rotate(-90 96 161.3)">34</text>
<text x="99.5" y="161.3" transform="rotate(-90 99.5 161.3)">33</text>
<text x="103.1" y="161.3" transform="rotate(-90 103.1 161.3)">32</text>
<text x="106.7" y="161.3" transform="rotate(-90 106.7 161.3)">31</text>
<text x="110.2" y="161.3" transform="rotate(-90 110.2 161.3)">30</text>
<text x="113.8" y="161.3" transform="rotate(-90 113.8 161.3)">29</text>
<text x="117.3" y="161.3" transform="rotate(-90 117.3 161.3)">28</text>
<text x="120.9" y="161.3" transform="rotate(-90 120.9 161.3)">27</text>
<text x="124.4" y="161.3" transform="rotate(-90 124.4 161.3)">26</text>
<text x="128" y="161.3" transform="rotate(-90 128 161.3)">25</text>
<text x="131.6" y="161.3" transform="rotate(-90 131.6 161.3)">24</text>
<text x="135.1" y="161.3" transform="rotate(-90 135.1 161.3)">23</text>
<text x="138.7" y="161.3" transform="rotate(-90 138.7 161.3)">22</text>
<text x="142.2" y="161.3" transform="rotate(-90 142.2 161.3)">21</text>
<text x="182.4" y="165">VDDIO</text>
<text x="14.1" y="169.4">4 TXER5</text>
<text x="171.7" y="168.6">VDDIO</text>
<text x="10.8" y="183.7">4 TXD5_[0..7]</text>
<text x="194.2" y="180.1">INTR_N</text>
<text x="201.3" y="180.1">6</text>
<text x="14.1" y="190.8">3 LED4_0</text>
<text x="14.1" y="187.2">4 TXEN5</text>
<text x="14.1" y="192.6">3 LED4_1</text>
<text x="14.1" y="196.1">3 LED3_0</text>
<text x="14.4" y="197.9">3 LED3_1</text>
<text x="204.5" y="200.6">Title</text>
<text x="204.5" y="205.9">Size</text>
<text x="211.6" y="205.9">Document Number</text>
<text x="263.1" y="205.9">Rev</text>
<text x="264.9" y="207.7">1.1</text>
<text x="204.5" y="211.2">Date:</text>
<text x="213.7" y="211.2">Tuesday, October 29, 2013</text>
<text x="240" y="211.2">Sheet</text>
<text x="248.9" y="211.2">2</text>
<text x="254.3" y="211.2">of</text>
<text x="259.6" y="211.2">6</text>
</g>
<g font-size="1.6" fill="#004080">
<text x="155.6" y="25.6">1</text>
<text x="155.6" y="27.4">2</text>
<text x="155.6" y="29.2">3</text>
<text x="155.6" y="30.9">4</text>
<text x="155.6" y="32.7">5</text>
<text x="64.9" y="36.3">1</text>
<text x="64.9" y="38.1">2</text>
<text x="64.9" y="39.8">3</text>
<text x="82.7" y="36.3">1</text>
<text x="82.7" y="38.1">2</text>
<text x="82.7" y="39.8">3</text>
<text x="75.4" y="82.1" transform="rotate(-90 75.4 82.1)">GNDA</text>
<text x="79" y="83.2" transform="rotate(-90 79 83.2)">LED2_1</text>
<text x="82.5" y="83.2" transform="rotate(-90 82.5 83.2)">LED2_0</text>
<text x="86.1" y="83.2" transform="rotate(-90 86.1 83.2)">LED1_1</text>
<text x="89.6" y="83.2" transform="rotate(-90 89.6 83.2)">LED1_0</text>
<text x="107.4" y="83.7" transform="rotate(-90 107.4 83.7)">VDDDIO</text>
<text x="111" y="82.2" transform="rotate(-90 111 82.2)">GNDD</text>
<text x="114.5" y="82.7" transform="rotate(-90 114.5 82.7)">RST_N</text>
<text x="118.1" y="83.8" transform="rotate(-90 118.1 83.8)">VDD12D</text>
<text x="121.6" y="79.7" transform="rotate(-90 121.6 79.7)">NC</text>
<text x="125.2" y="81.5" transform="rotate(-90 125.2 81.5)">ATST</text>
<text x="132.3" y="80.9" transform="rotate(-90 132.3 80.9)">ISET</text>
<text x="135.9" y="82.1" transform="rotate(-90 135.9 82.1)">GNDA</text>
<text x="139.4" y="78.9" transform="rotate(-90 139.4 78.9)">XI</text>
<text x="143" y="79.7" transform="rotate(-90 143 79.7)">XO</text>
<text x="68.5" y="87.8">RXD5_6</text>
<text x="68.5" y="84.3">RXD5_7</text>
<text x="93.2" y="85.2" transform="rotate(-90 93.2 85.2)">SPIQ/SDO</text>
<text x="96.8" y="88.9" transform="rotate(-90 96.8 88.9)">SPIC/SCL/MDC</text>
<text x="100.3" y="88.5" transform="rotate(-90 100.3 88.5)">SDI/SDA/MDIO</text>
<text x="103.9" y="86.9" transform="rotate(-90 103.9 86.9)">SPIS/SCS_N</text>
<text x="128.8" y="84.7" transform="rotate(-90 128.8 84.7)">VDDAT33</text>
<text x="141.2" y="87.8">VDDAT33</text>
<text x="142.2" y="84.3">VDD12A</text>
<text x="68.5" y="95">RXD5_4</text>
<text x="68.5" y="91.4">RXD5_5</text>
<text x="143.8" y="91.4">GNDA</text>
<text x="144.3" y="95">RXP1</text>
<text x="68.5" y="98.5">PME_N</text>
<text x="144" y="98.5">RXM1</text>
<text x="226.5" y="96" transform="rotate(-90 226.5 96)">1</text>
<text x="228.3" y="96" transform="rotate(-90 228.3 96)">2</text>
<text x="230.1" y="96" transform="rotate(-90 230.1 96)">3</text>
<text x="68.5" y="105.6">COL5</text>
<text x="68.5" y="102.1">REFCLKO</text>
<text x="144.2" y="105.6">TXM1</text>
<text x="144.5" y="102.1">TXP1</text>
<text x="68.5" y="112.7">RXER5</text>
<text x="68.5" y="109.2">CRS5</text>
<text x="144" y="112.7">RXM2</text>
<text x="144.3" y="109.2">RXP2</text>
<text x="68.5" y="119.8">RXD5_3</text>
<text x="68.5" y="116.3">RXDV5/CRSDV5/RXD5_CTL</text>
<text x="144.2" y="119.8">TXM2</text>
<text x="144.5" y="116.3">TXP2</text>
<text x="68.5" y="123.4">RXD5_2</text>
<text x="141.2" y="123.4">VDDAT33</text>
<text x="68.5" y="130.5">GNDD</text>
<text x="68.5" y="127">VDDIO</text>
<text x="144" y="130.5">RXM3</text>
<text x="144.3" y="127">RXP3</text>
<text x="68.5" y="137.6">RXD5_0</text>
<text x="68.5" y="134.1">RXD5_1</text>
<text x="144.2" y="137.6">TXM3</text>
<text x="144.5" y="134.1">TXP3</text>
<text x="68.5" y="141.2">RXC5/GRXC5</text>
<text x="144.3" y="141.2">RXP4</text>
<text x="68.5" y="148.3">VDD12D</text>
<text x="68.5" y="144.7">TXC5/REFCLKI5/GTXC5</text>
<text x="144" y="144.7">RXM4</text>
<text x="144.5" y="148.3">TXP4</text>
<text x="68.5" y="151.8">TXD5_7</text>
<text x="144.2" y="151.8">TXM4</text>
<text x="75.4" y="157.4" transform="rotate(-90 75.4 157.4)">TXD5_6</text>
<text x="79" y="157.4" transform="rotate(-90 79 157.4)">TXD5_5</text>
<text x="82.5" y="157.4" transform="rotate(-90 82.5 157.4)">TXD5_4</text>
<text x="86.1" y="157.4" transform="rotate(-90 86.1 157.4)">TXER5</text>
<text x="89.6" y="157.4" transform="rotate(-90 89.6 157.4)">TXD5_3</text>
<text x="93.2" y="157.4" transform="rotate(-90 93.2 157.4)">TXD5_2</text>
<text x="96.8" y="157.4" transform="rotate(-90 96.8 157.4)">VDDIO</text>
<text x="100.3" y="157.4" transform="rotate(-90 100.3 157.4)">GNDD</text>
<text x="103.9" y="157.4" transform="rotate(-90 103.9 157.4)">TXD5_1</text>
<text x="107.4" y="157.4" transform="rotate(-90 107.4 157.4)">LED4_0</text>
<text x="111" y="157.4" transform="rotate(-90 111 157.4)">TXD5_0</text>
<text x="114.5" y="157.4" transform="rotate(-90 114.5 157.4)">TXEN5/TXD5_CTL</text>
<text x="118.1" y="157.4" transform="rotate(-90 118.1 157.4)">LED4_1</text>
<text x="121.6" y="157.4" transform="rotate(-90 121.6 157.4)">GNDD</text>
<text x="125.2" y="157.4" transform="rotate(-90 125.2 157.4)">VDD12D</text>
<text x="128.8" y="157.4" transform="rotate(-90 128.8 157.4)">LED3_0</text>
<text x="132.3" y="157.4" transform="rotate(-90 132.3 157.4)">LED3_1</text>
<text x="135.9" y="157.4" transform="rotate(-90 135.9 157.4)">INTR_N</text>
<text x="139.4" y="157.4" transform="rotate(-90 139.4 157.4)">NC</text>
<text x="143" y="157.4" transform="rotate(-90 143 157.4)">GNDA</text>
</g>
<g font-size="1.3">
<text x="28.4" y="1.3">5</text>
<text x="81.8" y="1.3">4</text>
<text x="135.1" y="1.3">3</text>
<text x="188.5" y="1.3">2</text>
<text x="241.8" y="1.3">1</text>
<text x=".4" y="29.1">D</text>
<text x="268.9" y="29.1">D</text>
<text x=".4" y="81.6">C</text>
<text x="268.9" y="81.6">C</text>
<text x=".4" y="134">B</text>
<text x="268.9" y="134">B</text>
<text x=".4" y="186.5">A</text>
<text x="268.9" y="186.5">A</text>
<text x="28.4" y="212.9">5</text>
<text x="81.8" y="212.9">4</text>
<text x="135.1" y="212.9">3</text>
<text x="188.5" y="212.9">2</text>
<text x="241.8" y="212.9">1</text>
</g>
</svg>
